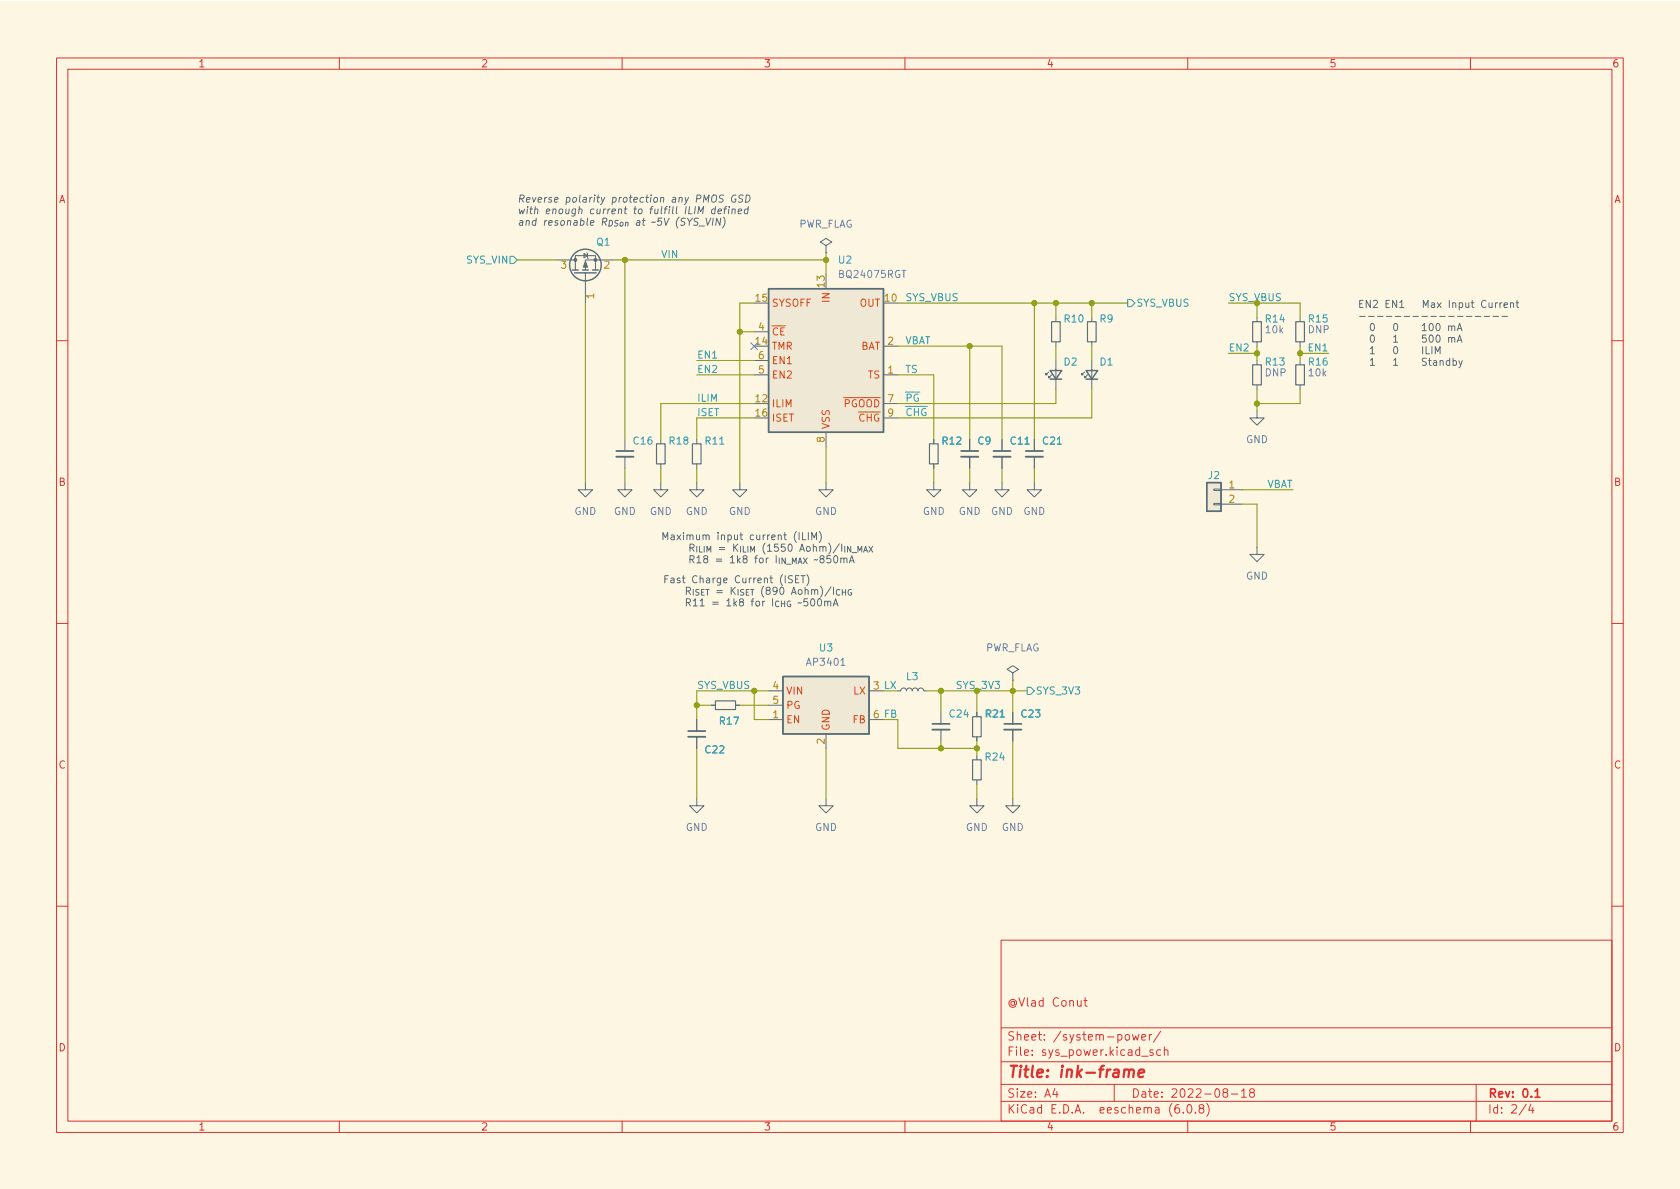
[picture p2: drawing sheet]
<svg xmlns="http://www.w3.org/2000/svg" width="297mm" height="210mm" viewBox="0 0 297 210" stroke-linecap="round" stroke-linejoin="round" font-family="sans-serif">
<path d="M0 .2h297v210.1h-297z" fill="#fdf6e3" stroke="#fdf6e3" stroke-width=".18"/>
<g fill="none" stroke="#dc322f" stroke-width=".18">
<path d="M10 10.2h277v190.1h-277zM12 12.2h273v186.1h-273zM60 10.2v2M110 10.2v2M160 10.2v2M210 10.2v2M260 10.2v2M10 60.2h2M285 60.2h2M10 110.2h2M285 110.2h2M10 160.2h2"/>
<path d="M177 166.3h108v32h-108zM190.5 176.9l.1 1h.3l.2-.1M191.1 176.9v1M191.6 176.9h.6M191.9 176.4v1.3l.3 .2M285 160.2h2M60 198.3v2M110 198.3v2M160 198.3v2M177 194.8h108M177 191.8h108M177 187.8h108"/>
<path d="M177 181.8h108M186.5 192.5l-.4 1h1M186.9 193v1M197 191.8v3M199.1 183l.3-.1 .3 .3v.4l-.3 .3h-.3l-.2-.3v-.4zM200.2 182.9l.3 1 .3-.7 .3 .7 .3-1M201.9 183.4l.7-.1-.1-.3-.4-.1-.2 .2v.8h.6M201.9 186.8h1.1M203.2 182.9v1M203.6 182.9l-.2 .1-.2 .2M203.9 185.7l-.4-.1-.2 .2 .1 .3 .5 .1v.4h-.6M205.2 185.7l-.4-.1-.3 .3v.4l.1 .3h.6"/>
<path d="M205.2 182.4l-1.3 1.9M205.9 185.8l.2-.2 .3 .1 .1 .9M205.9 185.1v1.5M208.4 195.3a.59 .59 0 0 0-.7 .7v.5l.2 .3h.4l.2-.1 .1-.5-.2-.2-.4-.1-.3 .3M209.2 196.7v.1M210 198.3v2M210.1 195.4l.1-.1a.81 .81 0 0 1 .6 .7 .81 .81 0 0 1-.3 .8h-.1a.81 .81 0 0 1-.6-.6 .81 .81 0 0 1 .3-.8zM211.4 196.7v.1M212.3 196l-.3-.3 .1-.2 .2-.2 .4 .1 .2 .2-.1 .2-.7 .2-.1 .3 .1 .4 .2 .1h.3l.3-.3v-.2l-.3-.3M213.4 195.1a1.72 1.72 0 0 1 0 2.3M216.5 193.2l-.3-.3 .1-.2 .2-.2 .4 .1 .2 .2-.1 .2-.6 .2-.2 .3 .1 .4 .2 .1h.4l.2-.3-.1-.4-.2-.1M217.7 193.5h1.2"/>
<path d="M219.5 193l.4-.5v1.5M219.5 194h.9M221.2 193.2l-.3-.3 .1-.2 .2-.2 .4 .1 .2 .2-.1 .2-.6 .2-.2 .3 .1 .4 .2 .1h.4l.2-.3-.1-.4-.2-.1M260 198.3v2M261 191.8v6.5M269.9 195.3l-1.3 1.9M270.6 195.3l-.3 1h.9M271 195.8v1"/>
</g>
<path d="M271.4 193l.4-.5v1.5M271.4 194h.9" fill="none" stroke="#dc322f" stroke-width=".3"/>
<path d="M198.8 189.3a.49 .49 0 0 1 .8 .1l-.1 1.1M199.6 189.4a.5 .5 0 0 1 .8-.2v1.3M201.3 189.8l1-.2-.1-.4-.1-.1-.6 .1-.2 1 .2 .3 .6-.1" fill="none" stroke="#dc322f" stroke-width=".4"/>
<g fill="none" stroke="#586e75" stroke-width=".18">
<path d="M123.4 37.8l.2-1.3 .3 .9 .5-.9-.2 1.3M125.9 34.7l.3-.2h.4a.75 .75 0 0 1-.5 1.3l-.2-.1a.95 .95 0 0 1 0-1zM126.5 37h-.4l-.3 .2 .1 .5h.5M126.5 36.5l-.1 1.3M127 37.4l.6-.1-.1-.3h-.3l-.2 .1v.6h.5M127.4 38.6l-.1 1.2-.6-1.2-.1 1.2M127.9 38.4a1.47 1.47 0 0 1-.2 1.9M128 34.5h-.5l-.3 .2 .1 .3 .5 .3v.3l-.2 .2-.5-.1M128 37h.5M128.5 36.5l-.3 .2-.1 1.1M128.9 37l-.1 .8M128.9 36.5v.1"/>
<path d="M129.5 37.1l.2-.1h.3l-.1 .8M129.5 37l-.1 .8M130.1 34.5a.63 .63 0 0 0-.7 .5 .63 .63 0 0 0 .4 .8l.3-.2v-.4h-.2M130.5 37.4l.6-.1v-.3h-.3l-.2 .1-.1 .6h.5M131.4 34.5h-.5l-.2 .1v.4l.5 .2 .1 .3-.3 .3-.5-.1M132 34.5a.63 .63 0 0 1 .7 .4 .63 .63 0 0 1-.4 .8l-.5 .1zM132.3 37h-.4l-.3 .2 .1 .5h.5M132.3 36.5l-.1 1.3M98.4 46h3.3M101.7 47.7v-2.5h3.6v2.5M103.3 44.8l.6 .4-.6 .4zM103.5 48.3v5.3"/>
<path d="M103.8 44.7l.1 .1v.8l.1 .1M108.6 46h-5.1v1.7M133.3 58.7h2.6M146 43.4l1.1-.6-1.1-.6-1 .6 1 .6v1.3M146 44.7h.1M186.7 56.1v.8M193 56.1v.8M222.2 56.1v.8M229.9 56.1v.8M240.4 55.9h1M242 55.9h.9M242.5 57.3l.1-.1a.68 .68 0 0 1 .4 .6 .68 .68 0 0 1-.4 .7 .84 .84 0 0 1-.1-1.2z"/>
<path d="M242.5 59.3l.1-.1a.68 .68 0 0 1 .4 .7 .68 .68 0 0 1-.4 .6 .84 .84 0 0 1-.1-1.2zM243.6 55.9h.9M245.1 55.9h1M246.7 55.9h1M247.5 53.5l.3-.4v1.3M247.5 54.4h.7M248.3 55.9h.9M249.8 55.9h1M251.4 55.9h1M252.9 57.3l.1-.1a.68 .68 0 0 1 .4 .6 .68 .68 0 0 1-.4 .7 .84 .84 0 0 1-.1-1.2zM252.9 59.3l.1-.1a.68 .68 0 0 1 .4 .7 .68 .68 0 0 1-.4 .6 .84 .84 0 0 1-.1-1.2zM253 55.9h1"/>
<path d="M254 57.3l.2-.1a.68 .68 0 0 1 .4 .6 .68 .68 0 0 1-.4 .7l-.2-.1-.1-.4zM254 59.4l.2-.2a.68 .68 0 0 1 .4 .7 .68 .68 0 0 1-.4 .6l-.2-.1-.1-.4zM254.6 55.9h.9M256.1 57.7l.2-.1 .3 .1 .1 .8M256.1 59.8l.2-.1h.3l.1 .8M256.1 55.9h1M256.1 57.6v.9M256.1 59.7v.8M256.7 57.8l.2-.2 .3 .1v.8M256.7 59.9l.2-.2h.3v.8M257.6 58.5l.5-1.3 .4 1.3M257.7 55.9h1"/>
<path d="M257.8 58.1h.6M259.3 55.9h.9M260.9 55.9h.9M262.4 55.9h1M263.3 53.5v.8l.3 .1 .2-.1M263.8 53.5v.9M264 55.9h1M264.4 53.5v.9M264.8 53.5l-.4 .3M265.2 53.5v.9M265.6 53.5l-.4 .3M265.6 55.9h.9"/>
<path d="M265.9 54l.6-.2v-.2l-.4-.1-.2 .2 .1 .6h.5M267.1 53.7l.2-.2 .3 .1v.8M267.1 53.5v.9M268 53.5h.5M268.2 53.1v1.1l.3 .2M110.5 77.7v2.1M116.8 77.7v.8M123.2 77.7v.8M133.3 66.3h2.6M133.3 63.7h2.6M146 76.4v2.6M156.2 66.3h2.5"/>
<path d="M156.2 61.2h2.5M156.2 71.4h2.5M156.2 73.9h2.5M165.1 77.7v.8M171.4 77.7v2.1M177.2 77.7v2.1M182.9 77.7v2.1M185.4 65.8l-.5 .5v-.3v.3h.3M185.9 66.3l-.5 .5v-.3v.3h.3M186.7 60.4v.8M186.7 63.7v5.1M191.8 65.8l-.5 .5v-.3v.3h.2"/>
<path d="M192.3 66.3l-.5 .5v-.3v.3h.2M193 60.4v.8M193 63.7v5.1M222.2 72.6v1.3h1.3l-1.3 1.3-1.2-1.3h1.2M222.2 60.4v.8M222.2 63.7v.8M222.2 68.1v.7M229.9 60.4v.8M229.9 63.7v.8M229.9 68.1v.7M242.3 61.7l.3-.4v1.3M242.3 63.7l.3-.4v1.3"/>
<path d="M242.3 62.6h.7M242.3 64.6h.7M246.5 61.4l.2-.1a.68 .68 0 0 1 .4 .6 .68 .68 0 0 1-.4 .7l-.2-.2-.1-.3zM251.5 61.3v1.3M252.1 61.3v1.3h.6M253.2 61.3v1.3M253.5 63.8h.5v.8M253.8 62.6v-1.3l.4 .9 .4-.9v1.3M254 64.1h-.4l-.2 .2 .2 .3 .4-.1M254.6 63.9l.2-.1h.3l.1 .8M254.6 63.8v.8M256.3 63.8h-.3l-.3 .2 .1 .5h.5"/>
<path d="M256.3 63.3v1.3M256.9 63.8h.4l.2 .2-.1 .5h-.5M256.9 63.3v1.3M257.6 60.5l.5-1.3 .4 1.3M257.8 60.2h.6M257.9 63.8l.3 .8M258.6 63.8l-.5 1.1-.2 .1M103.5 85.3v1.3h1.3l-1.3 1.3-1.3-1.3h1.3M110.5 85.3v1.3h1.3l-1.3 1.3-1.3-1.3h1.3M110.5 80.8v2M116.8 85.3v1.3h1.3l-1.3 1.3-1.2-1.3h1.2M116.8 82v.8"/>
<path d="M123.2 85.3v1.3h1.3l-1.3 1.3-1.3-1.3h1.3M123.2 82v.8M130.8 85.3v1.3h1.3l-1.3 1.3-1.3-1.3h1.3M140.8 94a1.46 1.46 0 0 0 0 1.9M141.3 94.2v1.2M141.9 94.2v1.2h.6M142.9 94.2v1.2M143.5 95.4v-1.2l.4 .9 .5-.9v1.2M144.9 94a1.46 1.46 0 0 1 0 1.9M145.2 98.8l-.2-.2v-.2l.2-.1h.4l.1 .2-.1 .2-.5 .2-.1 .1v.3l.2 .2h.3l.2-.2v-.3l-.2-.2M146 85.3v1.3h1.3l-1.3 1.3-1.2-1.3h1.2M146.9 98.3h-.7v.6l.2-.2 .4 .1 .1 .2v.4l-.2 .1-.5-.1"/>
<path d="M147.6 98.3h.1a.68 .68 0 0 1 .4 .6 .68 .68 0 0 1-.4 .6 .84 .84 0 0 1-.1-1.2zM148.7 98.8l.1-.1h.4v.8M148.7 98.7v.8M149.2 98.9l.2-.2h.3l.1 .8M150.2 99.5l.4-1.2 .4 1.2M150.3 99.2h.6M153.6 96.6l.7 1M154.3 96.6l-.7 1M165.1 85.3v1.3h1.3l-1.3 1.3-1.3-1.3h1.3M165.1 82v.8M171.4 85.3v1.3h1.3l-1.3 1.3-1.2-1.3h1.2M171.4 80.8v2"/>
<path d="M177.2 85.3v1.3h1.2l-1.2 1.3-1.3-1.3h1.3M177.2 80.8v2M182.9 85.3v1.3h1.2l-1.2 1.3-1.3-1.3h1.3M182.9 80.8v2M214.6 89h1.3v.3h-1.3zM214.6 86.5h1.3v.2h-1.3zM215.9 86.6h3.8M215.9 89.1h3.8M222.2 96.8v1.2h1.3l-1.3 1.3-1.2-1.3h1.2M140.1 101.9l-.5-.1-.2 .2 .1 .3 .5 .3v.3l-.1 .2-.5-.1M140.7 102.4h.4M141.3 101.8h-.6v1.3h.6"/>
<path d="M141.6 101.8h.7M142 101.8v1.3M142.6 101.6a1.46 1.46 0 0 1 0 1.9M142.8 105.9h-.6l-.1 .6 .2-.1h.4l.1 .2v.4l-.2 .2-.5-.2M143.4 106l.2-.1a.68 .68 0 0 1 .5 .6 .68 .68 0 0 1-.5 .7l-.2-.2-.1-.3zM144.7 106l.1-.1a.68 .68 0 0 1 .5 .6 .68 .68 0 0 1-.5 .7l-.1-.2-.2-.3zM145.8 106.4l.2-.1 .3 .1v.8M145.8 106.3v.9M146.3 106.5l.2-.2 .3 .1 .1 .8M147.3 107.2l.4-1.3 .5 1.3M147.4 106.8h.6M179.1 119l1-.6-1-.7-1 .7 1 .6v1.3"/>
<path d="M123.2 127.2v2.1M123.2 130.3v2M125.7 124.7h.8M130 124.7h.8M135.9 124.7h2.5M135.9 127.2h2.5M135.9 122.2h2.5M146 129.8v2.5M153.7 127.2h2.5M153.7 122.2h2.5M158.7 122.2h.6l.1-.4 .4-.1 .3 .1 .2 .4 .1-.4 .3-.1 .4 .1 .2 .4 .2-.4 .4-.1 .3 .1 .1 .4 .2-.4 .3-.1 .4 .1 .1 .4h.5M166.4 126v2"/>
<path d="M166.4 129v2.1M172.7 126v.7M172.7 130.3v.8M172.7 133.6v.8M172.7 137.9v.8M179.1 120.3h.1M179.1 126v2M179.1 129v2.1M123.2 141.2v1.3h1.3l-1.3 1.3-1.3-1.3h1.3M146 141.2v1.3h1.3l-1.3 1.3-1.2-1.3h1.2M172.7 141.2v1.3h1.3l-1.3 1.3-1.3-1.3h1.3M179.1 141.2v1.3h1.2l-1.2 1.3-1.3-1.3h1.3"/>
</g>
<g fill="none" stroke="#586e75" stroke-width=".25">
<path d="M101.2 47.7h1M101.6 48.3h3.8M103 47.7h1M104.8 47.7h1M135.9 51h20.3v25.4h-20.3zM185.7 65.5h2l-1 1.6zM185.7 67.1h2M192 65.5h2.1l-1.1 1.6zM192 67.1h2.1M213.4 85.3h2.5v5.1h-2.5zM138.4 119.6h15.3v10.2h-15.3z"/>
<circle cx="103.5" cy="46.9" r="2.79"/>
</g>
<path d="M109 80.8h3M169.9 80.8h3.1M175.6 80.8h3.1M181.4 80.8h3M121.7 130.3h3M164.8 129h3.1M177.5 129h3.1" fill="none" stroke="#586e75" stroke-width=".33"/>
<path d="M109 79.8h3M169.9 79.8h3.1M175.6 79.8h3.1M181.4 79.8h3M121.7 129.3h3M164.8 128h3.1M177.5 128h3.1" fill="none" stroke="#586e75" stroke-width=".3"/>
<path d="M185.9 56.9h1.6v3.5h-1.6zM192.3 56.9h1.5v3.5h-1.5zM221.5 56.9h1.5v3.5h-1.5zM229.1 56.9h1.5v3.5h-1.5zM116.1 78.5h1.5v3.5h-1.5zM122.4 78.5h1.6v3.5h-1.6zM164.3 78.5h1.6v3.5h-1.6zM221.5 64.5h1.5v3.6h-1.5zM229.1 64.5h1.5v3.6h-1.5zM126.5 123.9h3.5v1.6h-3.5zM172 134.4h1.5v3.5h-1.5zM172 126.7h1.5v3.6h-1.5z" fill="none" stroke="#586e75" stroke-width=".2"/>
<g fill="#586e75" stroke="#586e75" stroke-width=".18">
<path d="M103.5 46.2l.4 1h-.8z"/>
<circle cx="105.3" cy="46" r=".25"/>
<circle cx="101.7" cy="46" r=".25"/>
</g>
<g fill="#eee8d5" stroke="#eee8d5" stroke-width=".18">
<path d="M135.9 51h20.3v25.4h-20.3z"/>
<path d="M213.4 85.3h2.5v5.1h-2.5z"/>
<path d="M138.4 119.6h15.3v10.2h-15.3z"/>
</g>
<path d="M90.2 45.3h.6l.6 .7-.6 .6h-.6zM199.4 53h.6l.7 .6-.7 .6h-.6zM181.6 121.5h.6l.7 .7-.7 .6h-.6z" fill="none" stroke="#2aa198" stroke-width=".18"/>
<g fill="none" stroke="#859900" stroke-width=".18">
<path d="M91.4 46h7M103.5 53.6v31.7M108.6 46h37.4M110.5 46v31.7M130.8 58.7h2.5M133.3 53.6h-2.5v31.7M146 44.7v3.8M158.7 53.6h40.7M182.9 53.6v24.1M186.7 53.6v2.5M193 53.6v2.5M217.2 53.6h12.7v2.5"/>
<path d="M222.2 53.6v2.5M123.2 66.3h10.1M123.2 63.7h10.1M133.3 73.9h-10.1v3.8M133.3 71.4h-16.5v6.3M146 79v6.3M158.7 61.2h18.5v16.5M158.7 66.3h6.4v11.4M171.4 61.2v16.5M186.7 68.8v2.6h-28M186.7 61.2v2.5M193 61.2v2.5"/>
<path d="M193 68.8v5.1h-34.3M217.2 62.5h5M222.2 61.2v2.5M222.2 68.8v3.8M229.9 62.5h5M229.9 61.2v2.5M229.9 68.8v2.6h-7.7M110.5 82.8v2.5M116.8 82.8v2.5M123.2 82.8v2.5M165.1 82.8v2.5M171.4 82.8v2.5"/>
<path d="M177.2 82.8v2.5M182.9 82.8v2.5M219.7 89.1h2.5v7.7M219.7 86.6h8.9M123.2 132.3v8.9M123.2 124.7h2.5M130.8 124.7h5.1M133.3 122.2v5h2.6M135.9 122.2h-12.7v5M146 132.3v8.9M158.7 127.2v5.1h14M163.8 122.2h17.8"/>
<path d="M166.4 122.2v3.8M166.4 131.1v1.2M172.7 122.2v3.8M172.7 131.1v2.5M172.7 138.7v2.5M179.1 120.3v5.7M179.1 131.1v10.1"/>
</g>
<path d="M132.7 60.6l1.3 1.2M134 60.6l-1.3 1.2" fill="none" stroke="#6c71c4" stroke-width=".18"/>
<g fill="#859900" stroke="#859900" stroke-width=".18">
<circle cx="229.9" cy="62.5" r=".46"/>
<circle cx="222.2" cy="71.4" r=".46"/>
<circle cx="222.2" cy="62.5" r=".46"/>
<circle cx="171.4" cy="61.2" r=".46"/>
<circle cx="146" cy="46" r=".46"/>
<circle cx="130.8" cy="58.7" r=".46"/>
<circle cx="166.4" cy="122.2" r=".46"/>
<circle cx="166.4" cy="132.3" r=".46"/>
<circle cx="179.1" cy="122.2" r=".46"/>
<circle cx="172.7" cy="132.3" r=".46"/>
<circle cx="123.2" cy="124.7" r=".46"/>
<circle cx="133.3" cy="122.2" r=".46"/>
<circle cx="186.7" cy="53.6" r=".46"/>
<circle cx="182.9" cy="53.6" r=".46"/>
<circle cx="193" cy="53.6" r=".46"/>
<circle cx="110.5" cy="46" r=".46"/>
</g>
<text font-size="2.8" fill="#dc322f" x="178" y="190.6">Title: ink-frame</text>
<g font-size="2.1" fill="#dc322f">
<text x="178" y="178">@Vlad Conut</text>
<text x="178" y="184">Sheet: /system-power/</text>
<text x="178" y="186.7">File: sys_power.kicad_sch</text>
<text x="178" y="196.9">KiCad E.D.A. eeschema (6.0.8)</text>
<text x="178" y="194.1">Size: A4</text>
<text x="200" y="194.1">Date: 2022-08-18</text>
<text x="263" y="194.1">Rev: 0.1</text>
<text x="263" y="196.9">Id: 2/4</text>
</g>
<g font-size="1.8" fill="#dc322f">
<text x="35" y="11.9">1</text>
<text x="85" y="11.9">2</text>
<text x="135" y="11.9">3</text>
<text x="185" y="11.9">4</text>
<text x="235" y="11.9">5</text>
<text x="285" y="11.9">6</text>
<text x="10.3" y="35.9">A</text>
<text x="285.3" y="35.9">A</text>
<text x="10.3" y="85.9">B</text>
<text x="285.3" y="85.9">B</text>
<text x="10.3" y="135.9">C</text>
<text x="285.3" y="135.9">C</text>
<text x="10.3" y="185.9">D</text>
<text x="285.3" y="185.9">D</text>
<text x="35" y="199.9">1</text>
<text x="85" y="199.9">2</text>
<text x="135" y="199.9">3</text>
<text x="185" y="199.9">4</text>
<text x="235" y="199.9">5</text>
<text x="285" y="199.9">6</text>
</g>
<g font-size="1.8" fill="#586e75">
<text x="91.4" y="35.8">Reverse polarity protection any PMOS GSD</text>
<text x="91.4" y="37.9">with enough current to fulfill ILIM defined</text>
<text x="91.4" y="39.9">and resonable R_{DSon} at ~5V (SYS_VIN)</text>
<text x="240" y="54.4">EN2 EN1</text>
<text x="246.4" y="58.5">100 mA</text>
<text x="248.9" y="54.4">Max Input Current</text>
<text x="246.4" y="60.6">500 mA</text>
<text x="246.4" y="64.7">Standby</text>
<text x="116.8" y="95.5">Maximum input current (ILIM)</text>
<text x="117.3" y="97.5">R_{ILIM} = K_{ILIM} (1550 Aohm)/I_{IN_MAX}</text>
<text x="117.3" y="99.6">R18 = 1k8 for I_{IN_MAX} ~850mA</text>
<text x="116.7" y="103.1">Fast Charge Current (ISET)</text>
<text x="116.7" y="105.2">R_{ISET} = K_{ISET} (890 Aohm)/I_{CHG}</text>
<text x="116.7" y="107.2">R11 = 1k8 for I_{CHG} ~500mA</text>
</g>
<g font-size="1.8" fill="#6c71c4">
<text x="141.1" y="40.3">PWR_FLAG</text>
<text x="148.6" y="49.1">BQ24075RGT</text>
<text x="223.8" y="58.9">10k</text>
<text x="231.3" y="58.9">DNP</text>
<text x="223.7" y="66.5">DNP</text>
<text x="231.5" y="66.5">10k</text>
<text x="220.3" y="78.4">GND</text>
<text x="101.5" y="91.1">GND</text>
<text x="108.5" y="91.1">GND</text>
<text x="114.9" y="91.1">GND</text>
<text x="121.2" y="91.1">GND</text>
<text x="128.8" y="91.1">GND</text>
<text x="144.1" y="91.1">GND</text>
<text x="163.1" y="91.1">GND</text>
<text x="169.5" y="91.1">GND</text>
<text x="175.2" y="91.1">GND</text>
<text x="180.9" y="91.1">GND</text>
<text x="220.3" y="102.5">GND</text>
<text x="142.9" y="117.7">AP3401</text>
<text x="174.1" y="115.2">PWR_FLAG</text>
<text x="121.2" y="146.9">GND</text>
<text x="144.1" y="146.9">GND</text>
<text x="170.8" y="146.9">GND</text>
<text x="177.1" y="146.9">GND</text>
</g>
<g font-size="1.8" fill="#2aa198">
<text x="82.5" y="46.6">SYS_VIN</text>
<text x="116.8" y="45.6">VIN</text>
<text x="160" y="53.2">SYS_VBUS</text>
<text x="200.9" y="54.2">SYS_VBUS</text>
<text x="123.2" y="65.9">EN2</text>
<text x="123.2" y="63.4">EN1</text>
<text x="160" y="65.9">TS</text>
<text x="160" y="60.9">VBAT</text>
<text x="217.2" y="62.1">EN2</text>
<text x="231.5" y="62.1">EN1</text>
<text x="123.2" y="71">ILIM</text>
<text x="160" y="71">~{PG}</text>
<text x="123.2" y="73.6">ISET</text>
<text x="160" y="73.6">~{CHG}</text>
<text x="223.8" y="86.3">VBAT</text>
<text x="123.2" y="121.8">SYS_VBUS</text>
<text x="183.1" y="122.8">SYS_3V3</text>
</g>
<g font-size="1.8" fill="#b58900">
<text x="99.2" y="47.5">3</text>
<text x="106.8" y="47.5">2</text>
<text x="105" y="52.8" transform="rotate(-90 105 52.8)">1</text>
<text x="133.6" y="53.3">15</text>
<text x="145.8" y="50.8" transform="rotate(-90 145.8 50.8)">13</text>
<text x="156.5" y="53.3">10</text>
<text x="134.1" y="58.4">4</text>
<text x="133.6" y="61">14</text>
<text x="134.1" y="63.5">6</text>
<text x="157" y="61">2</text>
<text x="133.6" y="71.1">12</text>
<text x="134.1" y="66">5</text>
<text x="157" y="66">1</text>
<text x="157" y="71.1">7</text>
<text x="133.6" y="73.7">16</text>
<text x="157" y="73.7">9</text>
<text x="145.8" y="78.2" transform="rotate(-90 145.8 78.2)">8</text>
<text x="217.3" y="86.4">1</text>
<text x="217.3" y="88.9">2</text>
<text x="136.7" y="121.9">4</text>
<text x="136.7" y="124.5">5</text>
<text x="136.7" y="127">1</text>
<text x="145.8" y="131.6" transform="rotate(-90 145.8 131.6)">2</text>
</g>
<g font-size="1.8" fill="#268bd2">
<text x="105.5" y="43.4">Q1</text>
<text x="148.3" y="46.6">U2</text>
<text x="188.3" y="57">R10</text>
<text x="194.5" y="57">R9</text>
<text x="223.8" y="57">R14</text>
<text x="231.4" y="57">R15</text>
<text x="188.1" y="64.6">D2</text>
<text x="194.5" y="64.6">D1</text>
<text x="223.8" y="64.6">R13</text>
<text x="231.4" y="64.6">R16</text>
<text x="112.1" y="78.6">C16</text>
<text x="118.4" y="78.6">R18</text>
<text x="124.8" y="78.6">R11</text>
<text x="166.7" y="78.6">R12</text>
<text x="172.9" y="78.6">C9</text>
<text x="178.7" y="78.6">C11</text>
<text x="184.5" y="78.6">C21</text>
<text x="213.6" y="84.7">J2</text>
<text x="144.9" y="115.2">U3</text>
<text x="160.3" y="120.3">L3</text>
<text x="127.3" y="128.1">R17</text>
<text x="167.9" y="126.9">C24</text>
<text x="174.3" y="126.9">R21</text>
<text x="180.6" y="126.9">C23</text>
<text x="124.8" y="133.2">C22</text>
<text x="174.3" y="134.5">R24</text>
</g>
<g font-size="1.8" fill="#cb4b16">
<text x="146.7" y="53.3" transform="rotate(-90 146.7 53.3)">IN</text>
<text x="136.4" y="54.2">SYSOFF</text>
<text x="136.4" y="59.3">~{CE}</text>
<text x="152" y="54.2">OUT</text>
<text x="136.4" y="61.8">TMR</text>
<text x="136.4" y="64.4">EN1</text>
<text x="152.1" y="61.8">BAT</text>
<text x="136.4" y="66.9">EN2</text>
<text x="153.4" y="66.9">TS</text>
<text x="136.4" y="72">ILIM</text>
<text x="136.4" y="74.5">ISET</text>
<text x="146.7" y="75.9" transform="rotate(-90 146.7 75.9)">VSS</text>
<text x="147.7" y="72">~{PGOOD}</text>
<text x="150.4" y="74.5">~{CHG}</text>
<text x="138.9" y="122.8">VIN</text>
<text x="138.9" y="125.3">PG</text>
<text x="150.9" y="122.8">LX</text>
<text x="138.9" y="127.9">EN</text>
<text x="146.7" y="129.3" transform="rotate(-90 146.7 129.3)">GND</text>
<text x="150.8" y="127.9">FB</text>
</g>
<g font-size="1.8" fill="#859900">
<text x="217.2" y="53.2">SYS_VBUS</text>
<text x="154.4" y="121.9">3 LX</text>
<text x="168.9" y="121.8">SYS_3V3</text>
<text x="154.4" y="127">6 FB</text>
</g>
</svg>
